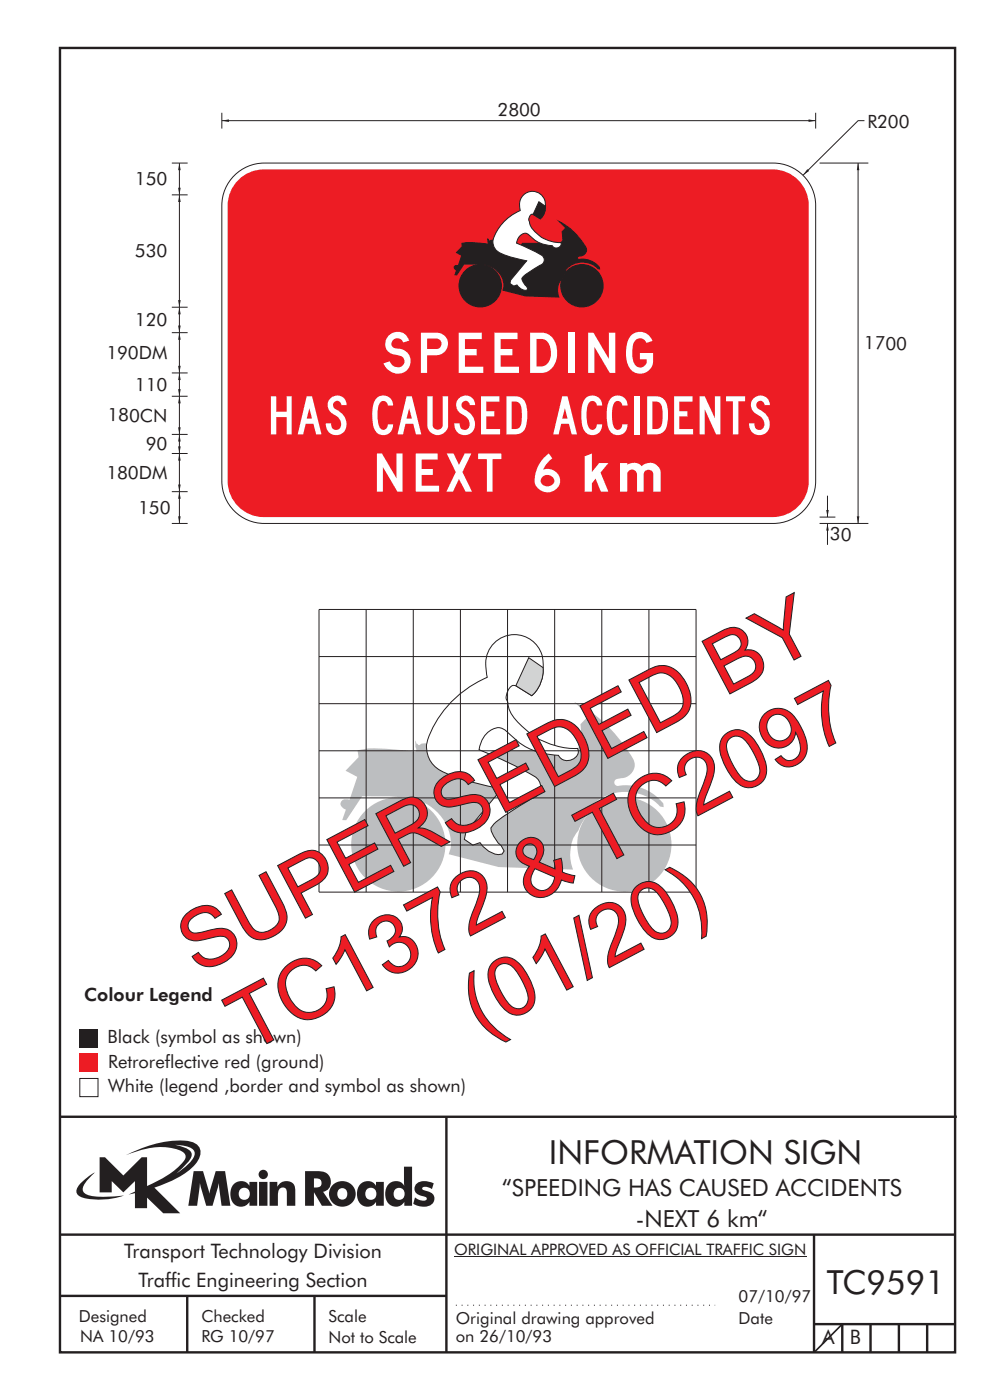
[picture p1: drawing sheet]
<svg xmlns="http://www.w3.org/2000/svg" width="210mm" height="297mm" viewBox="0 0 210 297" stroke-linecap="round" stroke-linejoin="round" font-family="sans-serif">
<g fill="none" stroke="#231f20" stroke-width=".51">
<path d="M12.7 10.2h190v276.9h-190zM12.7 237.1h190.3M94.7 237v50.1M12.7 262.1h190.1M12.7 275.1h82M39.7 275.1v12M66.7 275.1v12M172.7 262.1v25M172.7 281.1h30M178.7 281.1v6M184.7 281.1v6M190.7 281.1v6"/>
<path d="M196.7 281.1v6"/>
</g>
<path d="M96.7 277.1h55" fill="none" stroke="#231f20" stroke-width=".21" stroke-dasharray=".2 1" stroke-linecap="butt"/>
<path d="M37.1 243a5.8 5.8 0 0 1 3.9 1.1 1.58 1.58 0 0 1-.2 2.1l-1.1 1.2-2.3 1.7 .9-.8a6.5 6.5 0 0 0 2.4-3.2 2.43 2.43 0 0 0-2.2-1.8zM21.1 245.7v7.4h2.6v-2.4l2.5 2.4 2.4-2.4v2.2l-1.3 .7 1.3-.3v3.2h2.6v-2.3l3.4 3.3h3.6l-5.4-5.4a20.1 20.1 0 0 0 8.6-4.9 3.1 3.1 0 0 0 .8-3.8 3.8 3.8 0 0 0-3.1-1.3 25.1 25.1 0 0 0-12.4 3.1 16.1 16.1 0 0 1 11.2-1.1 1.56 1.56 0 0 1 1.4 1.9 17.9 17.9 0 0 1-8.1 5.8v-6.1h-1.1l-3.9 3.8-3.9-3.8zM17.2 251.1a1.82 1.82 0 0 0-.6 2.6 9.9 9.9 0 0 0 5.8 .9l1.9-.3 2-.5a22.2 22.2 0 0 1-7.7-.1 1.33 1.33 0 0 1-.7-2.3l.9-1.2 1.3-1.3-1.4 .8zM66.6 250.1a1.13 1.13 0 0 1 1.2 .2 1.13 1.13 0 0 1 .4 1.2 1.26 1.26 0 0 1-1.6 .6zM64.7 248.6v7.4h1.9v-2.9l1.7 2.9h2.3l-2-3a2.25 2.25 0 0 0 1.5-2.7 2.25 2.25 0 0 0-2.6-1.7zM69.9 253.5a2.8 2.8 0 0 0 5.6 0 2.8 2.8 0 0 0-5.6 0zM72 252.4a1.15 1.15 0 0 1 1.7 1 1.15 1.15 0 0 1-1.7 1 1.46 1.46 0 0 1 0-2zM76.6 251.3a3.2 3.2 0 0 0 .3 4.6 2.13 2.13 0 0 0 2.9-.8v.8h1.6v-5h-1.6v.8a2.07 2.07 0 0 0-3.2-.4zM78 252.4a1.23 1.23 0 0 1 1.6 .3 1.23 1.23 0 0 1-.2 1.6 1.23 1.23 0 0 1-1.7-.1 1.55 1.55 0 0 1 .3-1.8zM85.7 247.7l.1 4a2.16 2.16 0 0 0-2.4-.9 2.16 2.16 0 0 0-1.6 2 2.52 2.52 0 0 0 2.7 3.3 2.11 2.11 0 0 0 1.3-1v.9h1.6v-8.3zM84 252.4a1.24 1.24 0 0 1 1.9 1 1.24 1.24 0 0 1-1.9 1.1 1.47 1.47 0 0 1 0-2.1zM88.5 251.2a1.52 1.52 0 0 0-.5 1.7 1.52 1.52 0 0 0 1.5 1 .82 .82 0 0 1 1 .7 2.07 2.07 0 0 1-2.4-.4l-.4 1.3a3.8 3.8 0 0 0 3.9 .2 1.56 1.56 0 0 0 .5-1.7 1.56 1.56 0 0 0-1.4-1.1 1.25 1.25 0 0 1-1.1-.6 1.21 1.21 0 0 1 1.7-.1l.4 .2 .3-1.2a3.7 3.7 0 0 0-3.5 0zM41.1 248.6l-1.1 7.4h1.8l.6-4.9 1.4 4.9h1.3l1.3-4.9 .6 4.9h1.9l-1.1-7.4h-2l-1.4 4.8-1.3-4.8zM49.7 251.3a3.2 3.2 0 0 0 .4 4.6 2.13 2.13 0 0 0 2.8-.8v.8h1.7v-5h-1.7v.8a2.07 2.07 0 0 0-3.2-.4zM51.1 252.4a1.23 1.23 0 0 1 1.7 .3 1.23 1.23 0 0 1-.3 1.6 1.23 1.23 0 0 1-1.6-.1 1.55 1.55 0 0 1 .2-1.8zM55 250.9v5.1h1.7v-5.1zM54.9 249.3a.99 .99 0 0 0 1.9 0 .99 .99 0 0 0-1.9 0zM57.2 250.9v5.1h1.8a5.4 5.4 0 0 1 .3-3.6 .91 .91 0 0 1 1.1-.2 .91 .91 0 0 1 .5 1v2.8h1.8v-2.9a2 2 0 0 0-1.4-2.4 2 2 0 0 0-2.5 1.2v-1z" fill-rule="evenodd" fill="#231f20"/>
<path d="M96.3 266.8h74.8" fill="none" stroke="#231f20" stroke-width=".21"/>
<path d="M16.9 228.9h3.9v3.9h-3.9z" fill-rule="evenodd" fill="#fff" stroke="#231f20" stroke-width=".21"/>
<path d="M16.9 218.5h3.9v3.9h-3.9z" fill-rule="evenodd" fill="#231f20"/>
<path d="M16.9 223.7h3.9v3.8h-3.9z" fill-rule="evenodd" fill="#ed1c24"/>
<path d="M178.7 281.1l-5.9 6" fill="none" stroke="#231f20" stroke-width=".35"/>
<g fill="#bcbec0">
<path d="M75.9 159.3a26.9 26.9 0 0 1 8.2-.2l3.9 .4 .3-.3-.2-.7v-1.3a.91 .91 0 0 0 1 .9l.4-.3h.9l.3 2.3 .4 1.1 12 .2 1.3-2.2h8.4l9.8-.4 .9-.8-.3-4.3 1.7-1.7-3.1-3a30.6 30.6 0 0 1 12.7 12.4 2.87 2.87 0 0 1-2.6 3.8l-1 .2a.78 .78 0 0 0-.5 1 .78 .78 0 0 0 1.1 .4 10.1 10.1 0 0 1 9.2 3.7l.1 .8-.8-.1a10.2 10.2 0 0 0-15.1 .5l.1 .8-1.5 2.1-.8 1.7a8.5 8.5 0 0 0-1.1 8.3l-15.8-.5-10.6-2.8a6.7 6.7 0 0 0-.2-5.7 11 11 0 0 0-10.6-6.4l-7.6-.2-3.3 5.1h-.9l.8-2.3a1.12 1.12 0 0 1-1.1-.8 1.12 1.12 0 0 1 .5-1.3l1.4 .1 1.6-4.9-2.5-1.3 2.8-2.9z" fill-rule="evenodd"/>
<circle cx="132.5" cy="179.2" r="10"/>
<circle cx="84.5" cy="179.2" r="10"/>
</g>
<path d="M67.7 129.4h80v60h-80zM77.7 129.4v60M87.7 129.4v60M117.7 129.4v60M127.7 129.4v60M137.7 129.4v60" fill="none" stroke="#231f20" stroke-width=".21"/>
<path d="M104.8 136.5a6.1 6.1 0 0 1 7.1-1.1 6.1 6.1 0 0 1 3.3 6.3 7.3 7.3 0 0 1-2.4 6l-3.4-2.1a1.1 1.1 0 0 0-1.4 .6l-.5 1a1.82 1.82 0 0 0 .3 1.9 7.3 7.3 0 0 0 3 5.1 16.2 16.2 0 0 0 11.7 4.7 1.91 1.91 0 0 1-1.7 2.5 2.04 2.04 0 0 1-2.3-1.1 14.7 14.7 0 0 1-11-5.1 2.7 2.7 0 0 0-4 .2 6 6 0 0 0-1.9 3.7l5.7 2.5a38.5 38.5 0 0 1 6.8 3.8 2.57 2.57 0 0 1-1.3 4.1l-2.2 1.4a22.1 22.1 0 0 0-6.3 4.6l-.1 .3a6.4 6.4 0 0 0 2.1 3.7l.7 1.1-.5 .7a4 4 0 0 1-4-1.6l-.7-.8-1.5 .5-1.8-1.2 .4-1.6 7.5-9.1-2.3-.5a38.7 38.7 0 0 1-11.2-3.8 5.6 5.6 0 0 1-1.8-7.1 22.9 22.9 0 0 1 12.3-12.3 8.3 8.3 0 0 1 .8-6.6z" fill-rule="evenodd" fill="#fff" stroke="#231f20" stroke-width=".21"/>
<path d="M67.7 139.4h80M97.7 129.4v60M107.7 129.4v60M67.7 159.4h80M67.7 149.4h80M67.7 169.4h80M67.7 179.4h80" fill="none" stroke="#231f20" stroke-width=".21"/>
<path d="M112.2 139.6l3 2.1a7.3 7.3 0 0 1-2.4 6l-3.4-2.1z" fill-rule="evenodd" fill="#d1d3d4" stroke="#231f20" stroke-width=".21"/>
<path d="M49.7 37.3a9 9 0 0 1 6.4-2.7h108a9 9 0 0 1 9 9v58.5a9 9 0 0 1-9 9h-108a9 9 0 0 1-9-9v-58.5a9 9 0 0 1 2.6-6.3z" fill-rule="evenodd" fill="#fff" stroke="#231f20" stroke-width=".21"/>
<path d="M47.1 25.6h126M47.1 23.9v3.4" fill="none" stroke="#231f20" stroke-width=".21"/>
<g fill="#231f20">
<path d="M47.1 25.6l1.5-.3v.6z"/>
<path d="M171.6 25.3l1.5 .3-1.5 .3z"/>
</g>
<path d="M50.9 37.8a7.6 7.6 0 0 1 5.1-1.8h108a7.7 7.7 0 0 1 7.6 7.6v58.5a7.7 7.7 0 0 1-7.6 7.7h-108a7.7 7.7 0 0 1-7.7-7.7v-58.5a7.6 7.6 0 0 1 2.6-5.8z" fill-rule="evenodd" fill="#ed1c24"/>
<g fill="#fff">
<path d="M80 96.3h1l3.1 5.2v-5.2h1.3v8.1h-1.1l-3.1-5.3v5.3h-1.2z"/>
<path d="M88.2 96.3h4.7v1.3h-3.4v2h2.3v1.2h-2.3v2.3h3.7v1.3h-5z"/>
<path d="M94.8 96.3h1.4l1.2 2.4 1.2-2.4h1.4l-1.9 3.9 2.1 4.2h-1.4l-1.4-2.7-1.3 2.7h-1.4l2-4.2z"/>
<path d="M101.4 96.3h5v1.2h-1.9v6.9h-1.2v-6.9h-1.9z"/>
<path d="M57.5 84.1h1.1v3.3h2.2v-3.3h1.1v8.1h-1.1v-3.7h-2.2v3.7h-1.1z"/>
<path d="M70.1 84.5a1.99 1.99 0 0 1 2.3-.4 1.99 1.99 0 0 1 1.2 1.9h-1.2a.91 .91 0 0 0-1.4-.7 .91 .91 0 0 0 .2 1.6 3.2 3.2 0 0 1 1.9 4.6 2.23 2.23 0 0 1-2.6 .7 2.23 2.23 0 0 1-1.4-2.3h1.2a1.11 1.11 0 0 0 1.1 1.4 1.11 1.11 0 0 0 .9-1.6 3.7 3.7 0 0 0-2.1-2.2 2.1 2.1 0 0 1-.1-3z"/>
<path d="M79.9 84.5a2.07 2.07 0 0 1 2.3-.4 2.07 2.07 0 0 1 1.2 2h-1.1a1 1 0 0 0-1.1-1 1 1 0 0 0-.9 1.1 8.6 8.6 0 0 0 .2 4.4 .94 .94 0 0 0 1.2 .6 .94 .94 0 0 0 .6-1.1h1.1a2.1 2.1 0 0 1-1.9 2.3 2.1 2.1 0 0 1-2.3-1.9 9.9 9.9 0 0 1 .4-5.5z"/>
<path d="M90.7 84.1h1.1v6.1a1.07 1.07 0 0 0 1.1 1 1.07 1.07 0 0 0 1-1v-6.1h1.2v6.2a2.22 2.22 0 0 1-2.2 2.1 2.22 2.22 0 0 1-2.2-2.1z"/>
<path d="M97.4 84.5a1.99 1.99 0 0 1 2.2-.4 1.99 1.99 0 0 1 1.2 1.9h-1.1a.91 .91 0 0 0-1.4-.7 .91 .91 0 0 0 .2 1.6 3.2 3.2 0 0 1 1.9 4.6 2.23 2.23 0 0 1-2.6 .7 2.23 2.23 0 0 1-1.4-2.3h1.1a1.11 1.11 0 0 0 1.2 1.4 1.11 1.11 0 0 0 .9-1.6 3.7 3.7 0 0 0-2.1-2.2 2.1 2.1 0 0 1-.1-3z"/>
<path d="M102.1 84.1h3.9v1.2h-2.8v2h1.7v1.1h-1.7v2.7h2.9v1.1h-4z"/>
<path d="M124.2 84.5a2.07 2.07 0 0 1 2.3-.4 2.07 2.07 0 0 1 1.3 2h-1.2a1 1 0 0 0-1-1 1 1 0 0 0-1 1.1 8.6 8.6 0 0 0 .3 4.4 .94 .94 0 0 0 1.1 .6 .94 .94 0 0 0 .6-1.1h1.2a2.1 2.1 0 0 1-1.9 2.3 2.1 2.1 0 0 1-2.3-1.9 9.9 9.9 0 0 1 .3-5.5z"/>
<path d="M129.6 84.5a2.07 2.07 0 0 1 2.3-.4 2.07 2.07 0 0 1 1.2 2h-1.1a1 1 0 0 0-1.1-1 1 1 0 0 0-.9 1.1 8.6 8.6 0 0 0 .3 4.4 .94 .94 0 0 0 1.1 .6 .94 .94 0 0 0 .6-1.1h1.1a2.1 2.1 0 0 1-1.8 2.3 2.1 2.1 0 0 1-2.3-1.9 9.9 9.9 0 0 1 .3-5.5z"/>
<path d="M134.5 84.1h1.1v8.1h-1.1z"/>
<path d="M143 84.1h4v1.2h-2.9v2h1.8v1.1h-1.8v2.7h3v1.1h-4.1z"/>
<path d="M148.4 84.1h1.1l2.2 4.7v-4.7h1.2v8.1h-1l-2.4-5.3v5.3h-1.1z"/>
<path d="M154 84.1h4.1v1.1h-1.4v7h-1.2v-7h-1.5z"/>
<path d="M160 84.5a1.99 1.99 0 0 1 2.2-.4 1.99 1.99 0 0 1 1.2 1.9h-1.2a.91 .91 0 0 0-1.4-.7 .91 .91 0 0 0 .2 1.6 3.2 3.2 0 0 1 1.9 4.6 2.23 2.23 0 0 1-2.6 .7 2.23 2.23 0 0 1-1.4-2.3h1.2a1.11 1.11 0 0 0 1.1 1.4 1.11 1.11 0 0 0 .9-1.6 3.7 3.7 0 0 0-2.1-2.2 2.1 2.1 0 0 1 0-3z"/>
<path d="M82.5 71.2a2.56 2.56 0 0 1 4.3 1.1l-1.3 .4a1.21 1.21 0 0 0-1.7-.8 1.21 1.21 0 0 0-.3 1.9l.2 .1a3.4 3.4 0 0 1 3.2 1.6 2.75 2.75 0 0 1-1 3.4 2.75 2.75 0 0 1-3.6-.4l-.6-.7-.3-.7 1.3-.4a1.69 1.69 0 0 0 1.4 1.2 1.69 1.69 0 0 0 1.7-.8 1.3 1.3 0 0 0-1.3-1.7 2.45 2.45 0 0 1-2.6-3.2z"/>
<path d="M97.3 70.6h4.9v1.4h-3.5v2.1h2.5v1.3h-2.5v2.4h3.8v1.4h-5.2z"/>
<path d="M104.9 70.6h4.9v1.4h-3.6v2.1h2.5v1.3h-2.5v2.4h3.9v1.4h-5.2z"/>
<path d="M120.5 70.6h1.3v8.6h-1.3z"/>
<path d="M124.8 70.6h1.1l3.3 5.6v-5.6h1.3v8.6h-1.1l-3.3-5.6v5.6h-1.3z"/>
<path d="M134 71.1a2.77 2.77 0 0 1 4.4 1.3l-1.2 .4a1.48 1.48 0 0 0-1.7-1 1.48 1.48 0 0 0-1.2 1.5 5.4 5.4 0 0 0 .7 4.4 1.41 1.41 0 0 0 1.6 .1 1.41 1.41 0 0 0 .6-1.5h-1.4v-1.4h2.8a4.8 4.8 0 0 1-.3 3 2.83 2.83 0 0 1-3.1 1.4 2.83 2.83 0 0 1-2.2-2.6l-.2-1a6 6 0 0 1 1.2-4.6z"/>
<path d="M124 96.9l1.6-.6v3.9l1.5-1.9h2l-1.7 2 1.7 4.1h-1.6l-1.1-2.8-.8 1v1.8h-1.6z"/>
<path d="M131.6 98.3h1.5v.3a2.47 2.47 0 0 1 3.1 .4 2.33 2.33 0 0 1 2.4-.7 2.33 2.33 0 0 1 1.6 2v4.1h-1.6v-3.8a1.02 1.02 0 0 0-1.1-.9 1.02 1.02 0 0 0-.9 1.1v3.6h-1.4v-3.6a1.04 1.04 0 0 0-1-1.1 1.04 1.04 0 0 0-1.1 .9v3.8h-1.5z"/>
<path d="M115.5 97.1a6.7 6.7 0 0 0-1.9 5.8 2.73 2.73 0 0 0 3.1 1.6 2.73 2.73 0 0 0 2.1-2.8 2.69 2.69 0 0 0-3.5-2 5.9 5.9 0 0 1 1.9-2.4l-.7-1zM115.1 101.2a1.42 1.42 0 0 1 1.7-.2 1.42 1.42 0 0 1 .7 1.5 1.49 1.49 0 0 1-1.6 .7 1.49 1.49 0 0 1-1.2-1.3z"/>
<path d="M65.6 86.7l.6 2.1h-1.1zM65.1 84.1l-1.9 8.1h1.1l.6-2.2h1.6l.6 2.2h1.1l-2-8.1z"/>
<path d="M86.8 86.7l.6 2.1h-1.1zM86.3 84.1l-2 8.1h1.2l.5-2.2h1.7l.6 2.2h1.1l-2-8.1z"/>
<path d="M107.4 84.1v8.1a4 4 0 0 0 3.7-.8 8 8 0 0 0 .3-6.2 2.19 2.19 0 0 0-2.1-1.1zM108.6 85.2a1.63 1.63 0 0 1 2.1 1.8v.5a6.2 6.2 0 0 1-.4 3.1 1.67 1.67 0 0 1-1.7 .5z"/>
<path d="M119.9 86.7l.5 2.1h-1.1zM119.3 84.1l-1.9 8.1h1.1l.6-2.2h1.6l.6 2.2h1.1l-2-8.1z"/>
<path d="M137.3 84.1v8.1a4 4 0 0 0 3.7-.8 8 8 0 0 0 .2-6.2 2.19 2.19 0 0 0-2.1-1.1zM138.4 85.2a1.63 1.63 0 0 1 2.1 1.8l.1 .5a6.2 6.2 0 0 1-.4 3.1 1.67 1.67 0 0 1-1.8 .5z"/>
<path d="M90.6 71.9h2a1.1 1.1 0 0 1 1.1 1 1.1 1.1 0 0 1-1 1.2h-2.1zM89.3 70.6v8.6h1.3v-3.8a5.6 5.6 0 0 0 3.1-.2 2.38 2.38 0 0 0 1.3-2.8 2.38 2.38 0 0 0-2.4-1.8z"/>
<path d="M112.5 70.6v8.6h2.4a3.9 3.9 0 0 0 3.3-4.8 3.6 3.6 0 0 0-3.3-3.8zM113.8 71.9a2.45 2.45 0 0 1 3.1 2.7 2.61 2.61 0 0 1-3.1 3.2z"/>
</g>
<path d="M173.1 23.9v3.4M183.4 25.6h-1.3l-11.7 11.6" fill="none" stroke="#231f20" stroke-width=".21"/>
<path d="M171.3 35.9l.4 .4-1.3 .9z" fill="#231f20"/>
<path d="M38.1 96.3v8.1" fill="none" stroke="#231f20" stroke-width=".21"/>
<g fill="#231f20">
<path d="M38.1 96.3l.2 1.5h-.5z"/>
<path d="M37.8 102.9h.5l-.2 1.5z"/>
</g>
<path d="M38.1 84.1v8.1" fill="none" stroke="#231f20" stroke-width=".21"/>
<g fill="#231f20">
<path d="M38.1 84.1l.2 1.5h-.5z"/>
<path d="M37.8 90.7h.5l-.2 1.5z"/>
</g>
<path d="M38.1 79.2v4.9" fill="none" stroke="#231f20" stroke-width=".21"/>
<g fill="#231f20">
<path d="M38.1 79.2l.2 1.5h-.5z"/>
<path d="M37.8 82.6h.5l-.2 1.5z"/>
</g>
<path d="M38.1 92.2v4.1" fill="none" stroke="#231f20" stroke-width=".21"/>
<g fill="#231f20">
<path d="M38.1 92.2l.2 1.5h-.5z"/>
<path d="M37.8 94.8h.5l-.2 1.5z"/>
</g>
<path d="M38.1 70.6v8.6" fill="none" stroke="#231f20" stroke-width=".21"/>
<g fill="#231f20">
<path d="M38.1 70.6l.2 1.5h-.5z"/>
<path d="M37.8 77.7h.5l-.2 1.5z"/>
</g>
<path d="M38.1 65.2v5.4" fill="none" stroke="#231f20" stroke-width=".21"/>
<g fill="#231f20">
<path d="M38.1 65.2l.2 1.5h-.5z"/>
<path d="M37.8 69.1h.5l-.2 1.5z"/>
</g>
<path d="M38.1 34.6v6.8" fill="none" stroke="#231f20" stroke-width=".21"/>
<g fill="#231f20">
<path d="M38.1 34.6l.2 1.5h-.5z"/>
<path d="M37.8 39.9h.5l-.2 1.5z"/>
</g>
<path d="M38.1 41.4v23.8" fill="none" stroke="#231f20" stroke-width=".21"/>
<g fill="#231f20">
<path d="M38.1 41.4l.2 1.5h-.5z"/>
<path d="M37.8 63.7h.5l-.2 1.5z"/>
</g>
<path d="M38.1 104.4v6.7" fill="none" stroke="#231f20" stroke-width=".21"/>
<g fill="#231f20">
<path d="M38.1 104.4l.2 1.5h-.5z"/>
<path d="M37.8 109.6h.5l-.2 1.5z"/>
</g>
<path d="M182.1 34.6v76.5" fill="none" stroke="#231f20" stroke-width=".21"/>
<g fill="#231f20">
<path d="M182.1 34.6l.2 1.5h-.5z"/>
<path d="M181.8 109.6h.5l-.2 1.5z"/>
</g>
<path d="M175.6 111.1v4.6" fill="none" stroke="#231f20" stroke-width=".21"/>
<path d="M175.6 111.1l.2 1.5h-.5z" fill="#231f20"/>
<path d="M175.6 105.2v4.6" fill="none" stroke="#231f20" stroke-width=".21"/>
<path d="M175.3 108.3h.5l-.2 1.5z" fill="#231f20"/>
<g fill="none" stroke="#231f20" stroke-width=".21">
<path d="M36.5 34.6h3.3M173.9 34.6h10.3M36.5 41.4h3.3M36.5 70.6h3.3M36.5 79.2h3.3M36.5 65.2h3.3M36.5 96.3h3.3M36.5 84.1h3.3M36.5 92.2h3.3M36.5 104.4h3.3M36.5 111.1h3.3M173.9 111.1h10.3"/>
<path d="M173.9 109.8h3.4"/>
</g>
<path d="M98 51.7a24.4 24.4 0 0 1 5.6 0l-.1-1a.48 .48 0 0 0 .3 .4 .48 .48 0 0 0 .5-.1h.2l.3 1.6h5.5l.5-.9 8.2-.2 .4-.4-.1-1.9 .8-.8-1.4-1.4a13.6 13.6 0 0 1 5.7 5.7 1.66 1.66 0 0 1-1.8 1.8 .48 .48 0 0 0 .2 .5 .48 .48 0 0 0 .6 0 4.6 4.6 0 0 1 3.8 1.7v.4l-.3-.1a4.6 4.6 0 0 0-6.8 .3v.3l-.5 .7a6.7 6.7 0 0 0-1.3 3.2l.3 1.6-7.1-.3-4.8-1.2a4.4 4.4 0 0 0-4.7-5.5h-3.6l-1.5 2.2h-.4l.4-1a.52 .52 0 0 1-.5-.3 .52 .52 0 0 1 .2-.6h.6l.8-2.2-1.1-.6 1.2-1.3z" fill-rule="evenodd" fill="#231f20" stroke="#231f20" stroke-width=".21"/>
<path d="M110.8 41.6a2.82 2.82 0 0 1 3.5-.6 2.82 2.82 0 0 1 1.4 3.2l-.4 1.3-.7 1-1.5-1a1.05 1.05 0 0 0-.8 1.6 5.7 5.7 0 0 0 3.7 3.8l1.8 .5 1.2 .1a.98 .98 0 0 1-.6 1.1 .98 .98 0 0 1-1.2-.5 6.6 6.6 0 0 1-5-2.3 1.33 1.33 0 0 0-2 .4l-.6 1.4 1.4 .6a16.9 16.9 0 0 1 4.3 2.4 1.16 1.16 0 0 1-.7 1.7l-.7 .4a9.9 9.9 0 0 0-3.2 2.4 2.86 2.86 0 0 0 1 1.7l.3 .5-.2 .3a1.94 1.94 0 0 1-2.1-1.1l-.7 .2-.8-.5 .1-.7 3.4-4.1-.7-.2a16.1 16.1 0 0 1-5.6-2 2.58 2.58 0 0 1-.4-3.2 10.4 10.4 0 0 1 5.4-5.3l-.2-1a2.76 2.76 0 0 1 .6-2.1z" fill-rule="evenodd" fill="#fff" stroke="#231f20" stroke-width=".21"/>
<g fill="#231f20" stroke="#231f20" stroke-width=".21">
<path d="M114.3 42.8l1.4 1a3.3 3.3 0 0 1-1.1 2.7l-1.5-1z" fill-rule="evenodd"/>
<circle cx="101.9" cy="60.7" r="4.5"/>
<circle cx="123.5" cy="60.7" r="4.5"/>
</g>
<g font-size="17.6" fill="#ed1c24">
<text x="41.9" y="207" transform="rotate(-28 41.9 207)">SUPERSEDED BY</text>
<text x="102" y="219.8" transform="rotate(-28 102 219.8)">(01/20)</text>
<text x="52.6" y="223.7" transform="rotate(-28 52.6 223.7)">TC1372 &amp; TC2097</text>
</g>
<g font-size="7.1" fill="#231f20">
<text x="116.5" y="247">INFORMATION SIGN</text>
<text x="175.4" y="274.6">TC9591</text>
</g>
<g font-size="5" fill="#231f20">
<text x="106.5" y="254">“SPEEDING HAS CAUSED ACCIDENTS</text>
<text x="134.9" y="260.5">-NEXT 6 km“</text>
</g>
<g font-size="4.2" fill="#231f20">
<text x="26.4" y="267.1">Transport Technology Division</text>
<text x="29.4" y="273.2">Traffic Engineering Section</text>
<text x="174.4" y="285.4">A</text>
<text x="180.3" y="285.4">B</text>
</g>
<g font-size="3.9" fill="#231f20">
<text x="105.6" y="24.6" transform="rotate(1 105.6 24.6)">2800</text>
<text x="184" y="27.1">R200</text>
<text x="28.6" y="39.3" transform="rotate(1 28.6 39.3)">150</text>
<text x="28.6" y="54.6" transform="rotate(1 28.6 54.6)">530</text>
<text x="28.6" y="69.2" transform="rotate(1 28.6 69.2)">120</text>
<text x="22.6" y="76.2" transform="rotate(1 22.6 76.2)">190DM</text>
<text x="183.3" y="74.2" transform="rotate(1 183.3 74.2)">1700</text>
<text x="28.6" y="82.9" transform="rotate(1 28.6 82.9)">110</text>
<text x="22.8" y="89.4" transform="rotate(1 22.8 89.4)">180CN</text>
<text x="30.9" y="95.6" transform="rotate(1 30.9 95.6)">90</text>
<text x="22.6" y="101.6" transform="rotate(1 22.6 101.6)">180DM</text>
<text x="29.3" y="109" transform="rotate(1 29.3 109)">150</text>
<text x="176.1" y="114.7" transform="rotate(1 176.1 114.7)">30</text>
<text x="17.8" y="212.6">Colour Legend</text>
<text x="22.8" y="221.5">Black (symbol as shown)</text>
<text x="23" y="226.6">Retroreflective red (ground)</text>
<text x="23" y="231.9">White (legend ,border and symbol as shown)</text>
</g>
<g font-size="3.5" fill="#231f20">
<text x="16.7" y="280.5">Designed</text>
<text x="42.7" y="280.5">Checked</text>
<text x="69.7" y="280.5">Scale</text>
<text x="96.7" y="281.1">Original drawing approved</text>
<text x="156.7" y="281.1">Date</text>
<text x="156.7" y="276.3">07/10/97</text>
<text x="17" y="284.9">NA 10/93</text>
<text x="42.7" y="284.9">RG 10/97</text>
<text x="69.7" y="285.1">Not to Scale</text>
<text x="96.7" y="284.8">on 26/10/93</text>
</g>
<text font-size="3.4" fill="#231f20" x="96.3" y="266.4">ORIGINAL APPROVED AS OFFICIAL TRAFFIC SIGN</text>
</svg>
